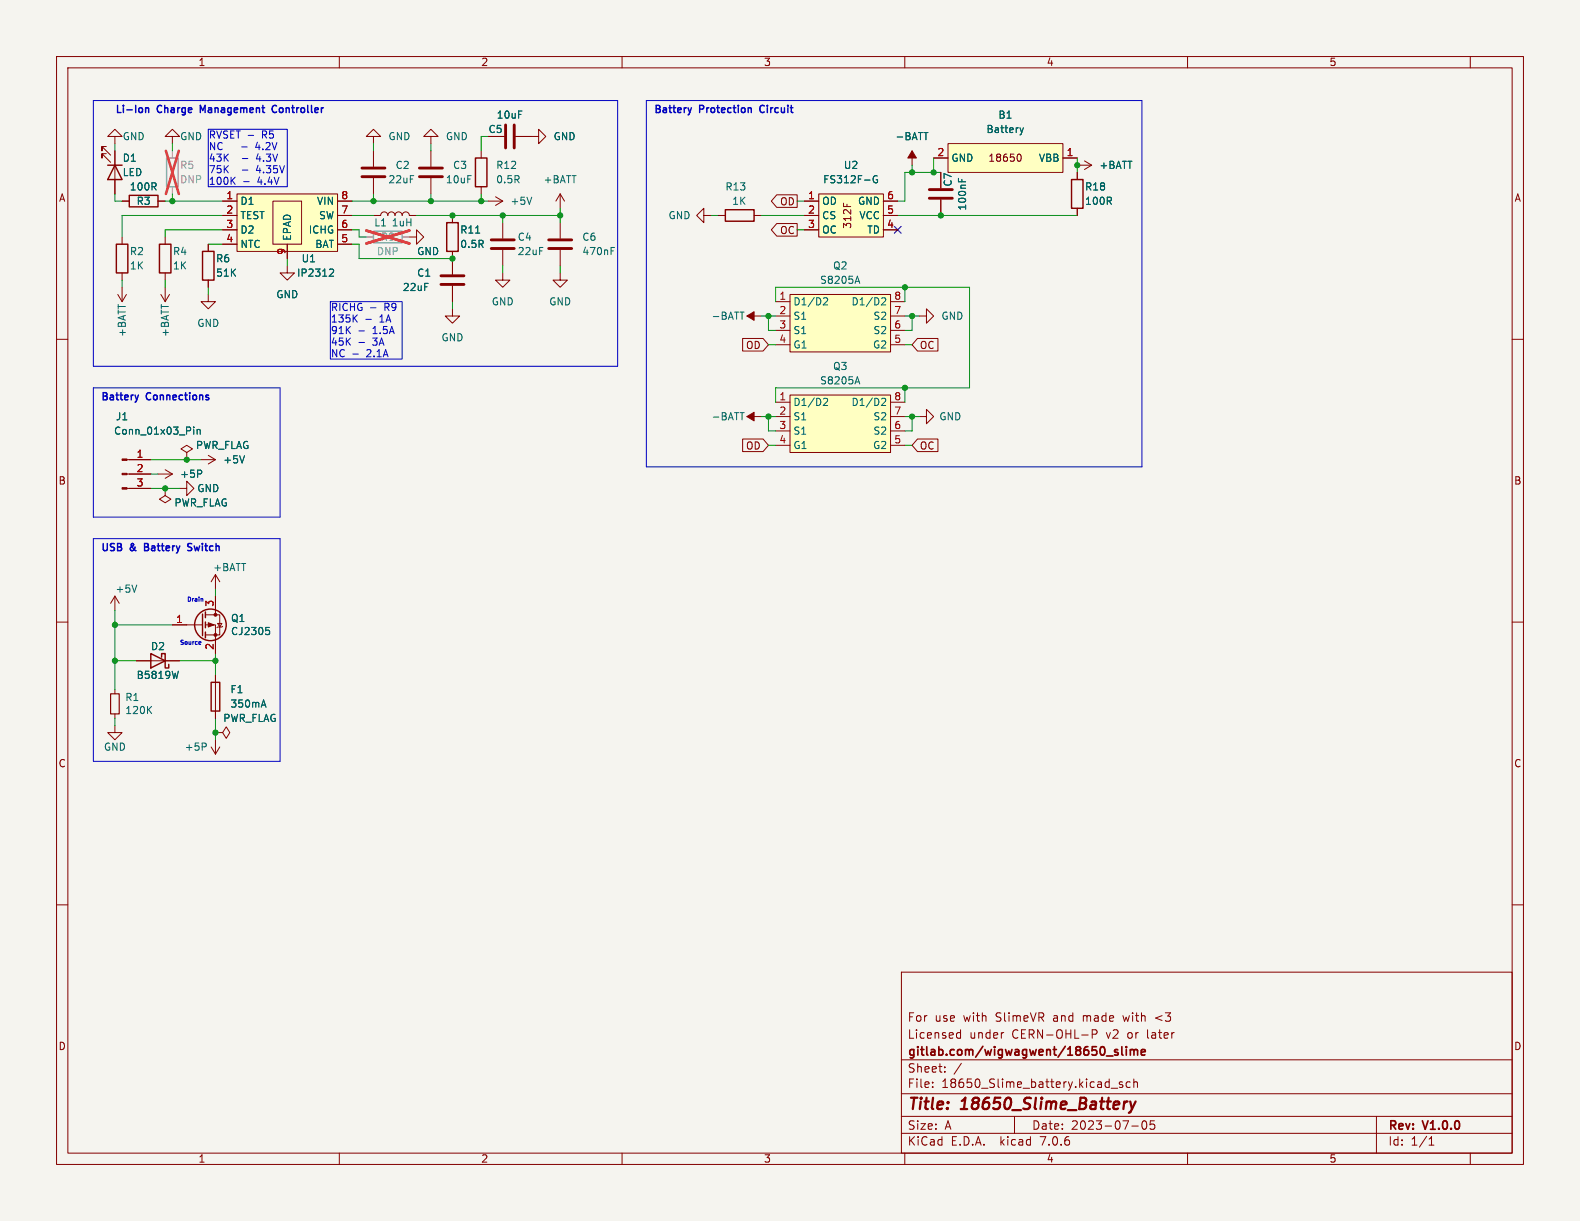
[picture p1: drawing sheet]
<svg xmlns="http://www.w3.org/2000/svg" width="279mm" height="216mm" viewBox="0 0 279 216" stroke-linecap="round" stroke-linejoin="round" font-family="sans-serif">
<path d="M0 0h279.4v215.9h-279.4z" fill="#f5f4ef" stroke="#f5f4ef" stroke-width=".18"/>
<g fill="none" stroke="#840000" stroke-width=".18">
<path d="M10 10h259.4v195.9h-259.4zM12 12h255.4v191.9h-255.4zM60 10v2M110 10v2M160 10v2M210 10v2M260 10v2M18.8 25.9h-.8v.8v-.8l1.6 1.5M18.8 27.2h-.8v.7v-.7l1.6 1.5M20.3 24.1h1.3l-1.3-1.2-1.3 1.2h1.3v1.3M20.3 26.7v7.6M21.6 35.6h1.3"/>
<path d="M27.9 35.6h1.3M30.5 24.1h1.2l-1.2-1.2-1.3 1.2h1.3v1.3M39.4 35.6h2.5M39.4 38.1h2.5M41.9 34.3h17.8v10.2h-17.8zM48.3 35.6h5v7.6h-5zM59.7 35.6h2.5M59.7 38.1h2.5M66 24.1h1.3l-1.3-1.2-1.2 1.2h1.2v1.3M66 38.1h1.3a.64 .64 0 0 1 .6-.6 .64 .64 0 0 1 .7 .6 .64 .64 0 0 1 .6-.6 .64 .64 0 0 1 .6 .6 .64 .64 0 0 1 .7-.6 .64 .64 0 0 1 .6 .6 .64 .64 0 0 1 .7-.6 .64 .64 0 0 1 .6 .6h1.3M66 26.7v2.8M66 31.5v2.8"/>
<path d="M76.2 24.1h1.3l-1.3-1.2-1.3 1.2h1.3v1.3M76.2 26.7v2.8M76.2 31.5v2.8M80 38.1v1.3M85.1 26.7v1.2M85.1 33v1.3M86.4 35.6h2.5M86.4 24.1h2.8M87.6 34.8l1.3 .8M88.9 39.4v2.8M88.9 35.6l-1.3 .7M91.2 24.1h4v-1.2l1.3 1.2-1.3 1.3v-1.3"/>
<path d="M99.1 34.3l-.8 1.3M99.1 34.3v2.5M99.1 39.4v2.8M99.1 34.3l.7 1.3M124.5 38.1v-1.3l-1.3 1.3 1.3 1.3v-1.3h1.2M127 38.1h1.3M133.3 38.1h1.3M137.4 39.5h3.6v2.3h-3.6l-1-1.2zM137.4 34.4h3.6v2.3h-3.6l-1-1.1zM142.2 35.6h2.6M142.2 38.1h2.6M144.8 34.3h11.4v7.6h-11.4z"/>
<path d="M149.2 35.9v.6M156.2 35.6h2.5M156.2 38.1h2.5M161.3 26.7v2.5M165.1 27.9h2.5M166.4 30.5v2.8M166.4 35.3v2.8M167.6 25.4h20.4v5.1h-20.4zM180 27.3l.2-.1a.68 .68 0 0 1 .4 .7 .68 .68 0 0 1-.4 .6h-.2M188 27.9h2.5M190.5 30.5v1.3M190.5 36.8v1.3"/>
<path d="M190.5 29.2h2.5M191.8 28.4l1.2 .8M193 29.2l-1.2 .8M10 60h2M20.8 52.1l.8 1.2M21.6 41.9v1.3M21.6 48.3v1.2M21.6 50.8v2.5M22.4 52.1l-.8 1.2M28.4 52.1l.8 1.2M29.2 41.9v1.3M29.2 48.3v1.2"/>
<path d="M29.2 50.8v2.5M30 52.1l-.8 1.2M36.8 52.1v1.2h1.3l-1.3 1.3-1.2-1.3h1.2M36.8 43.2v1.3M36.8 49.5v1.3M39.4 40.6h2.5M39.4 43.2h2.5M50.8 47v1.3h1.3l-1.3 1.2-1.3-1.2h1.3M50.8 43.2v2.5M59.7 40.6h2.5M59.7 43.2h2.5M72.4 41.9h1.3v-1.3l1.2 1.3-1.2 1.3v-1.3"/>
<path d="M80 54.6v1.3h1.3l-1.3 1.3-1.3-1.3h1.3M80 44.5v4M80 50.5v2.8M88.9 48.3v1.2h1.3l-1.3 1.3-1.3-1.3h1.3M88.9 44.2v2.8M99.1 48.3v1.2h1.2l-1.2 1.3-1.3-1.3h1.3M99.1 44.2v2.8M131.3 59.8h3.6l1 1.2-1 1.1h-3.6zM132.1 55.9h2.5M137.2 53.3h2.5M137.2 55.9h2.5M137.2 58.4h2.5"/>
<path d="M139.7 52.1h17.8v10.1h-17.8zM142.2 40.6h2.6M156.2 40.6h2.5M157.5 53.3h2.5M157.5 55.9h2.5M157.5 58.4h2.5M162.2 59.8h3.7v2.3h-3.7l-.9-1.1zM162.6 55.9h1.2v-1.3l1.3 1.3-1.3 1.3v-1.3M267.4 60h2M131.3 77.6h3.6l1 1.1-1 1.2h-3.6zM132.1 73.7h2.5M137.2 73.7h2.5"/>
<path d="M137.2 61h2.5M137.2 71.1h2.5M137.2 76.2h2.5M137.2 78.7h2.5M139.7 69.9h17.8v10.1h-17.8zM157.5 73.7h2.5M157.5 61h2.5M157.5 71.1h2.5M157.5 76.2h2.5M157.5 78.7h2.5M162.2 77.6h3.7v2.3h-3.7l-.9-1.2zM162.6 73.7h1.2v-1.3l1.3 1.3-1.3 1.2v-1.2"/>
<path d="M22.5 81.3h4.2M22.5 86.4h4.2M22.5 83.8h4.2M27.9 83.8h2.6M29.2 86.4v1.2l1 .7-1 .6-1-.6 1-.7M29.2 86.4h.1M29.2 83.1l1.3 .7M30.5 83.8l-1.3 .8M31.7 86.4h1.3v-1.3l1.3 1.3-1.3 1.2v-1.2M33 80l1-.6-1-.7-1 .7 1 .6v1.3M33 81.3h.1M35.6 81.3h2.5"/>
<path d="M36.8 80.5l1.3 .8M38.1 81.3l-1.3 .7M10 110h2M20.3 105.4v2.6M20.3 105.4l-.7 1.3M20.3 105.4l.8 1.3M24.1 116.8h7.6M30.5 110.5h5.3M36.3 110.5h1.8v5.1M36.3 108.7h2.6v3.6h-2.6M38.1 101.6v2.5M38.1 105.4v3.3"/>
<path d="M38.1 119.4v7.6M38.1 101.6l-.8 1.3M38.1 101.6l.8 1.3M38.5 110.2h.7l-.3 .7zM39.4 110.7l-.2 .2h-.7l-.1 .1M267.4 110h2M20.3 128.3v1.2h1.3l-1.3 1.3-1.3-1.3h1.3M20.3 121.9v.8M20.3 126.2v.8M37.3 132.1l.8 1.3M38.1 129.5h1.3l.6-1 .6 1-.6 1.1-.6-1.1M38.1 129.5h.1"/>
<path d="M38.1 130.8v2.6M38.9 132.1l-.8 1.3M10 160h2M267.4 160h2M159.4 171.9h108v32h-108zM205.5 179.6l-1.1 .4 1.1 .4M159.4 197.4h108M159.4 193.4h108M159.4 187.4h108M164.9 192.1v.2M164.9 191.4v.1M167.1 189.4v.2"/>
<path d="M167.1 188.7v.1M169.3 183.5h.6M169.3 182.7h.6M169.9 182.1v1.5M170 188l-1.3 1.9M177.4 182.6h.1M179.4 197.4v3M193.1 182.9l.8-.1 .1-.2-.1-.4-.2-.1h-.6v1.5M196.5 192.4h1.1M198.5 191.4l-.4-.1-.2 .2 .1 .2 .5 .2v.3h-.6M199.9 191.4l-.5-.1-.3 .3v.4l.2 .2h.6M200.1 199.1h1.2"/>
<path d="M200.5 191.4l.2-.1 .4 .1v.9M200.5 190.8v1.5M202.1 198.3l.2-.1a.81 .81 0 0 1 .6 .6 .81 .81 0 0 1-.3 .8l-.2 .1a.81 .81 0 0 1-.3-1.4zM204.1 198.2h-.7v.7l.2-.1h.5l.1 .2-.1 .5-.2 .2-.5-.2M243.4 197.4v6.5M60 203.9v2M110 203.9v2M159.4 200.4h108M160 203.9v2M210 203.9v2M252.7 202.5h.9M252.7 201.4l.4-.4v1.5"/>
<path d="M260 203.9v2"/>
</g>
<path d="M199.4 194.8l-.4 .1M199.9 194.8l.3 1.3M200.2 196.1l-.3 .5-.3 .2M200.8 194.8l-.6 1.3" fill="none" stroke="#840000" stroke-width=".4"/>
<path d="M197.2 186l.5 .1v.2v.2l-.5 .1M197.2 185.6h.5M198.4 185.1v1.3l.2 .2M199.2 185.1v.1M199.2 185.6v1M199.9 185.7l.4-.1 .2 .2M199.9 185.6v1M200.5 185.8l.2-.2h.4l.1 1M200.5 185.8v.8M201.8 186.1l.7-.2v-.3h-.5l-.2 .2 .1 .7h.6" fill="none" stroke="#840000" stroke-width=".3"/>
<g fill="none" stroke="#840000" stroke-width=".25">
<path d="M19 29.2h2.6M20.3 29.2l1.3 2.6h-2.6zM22.9 34.5h5v2.1h-5zM79 39.4h2v5.1h-2zM84.1 27.9h2v5.1h-2zM128.3 37.1h5v2h-5zM189.5 31.8h2v5h-2zM20.6 43.2h2v5.1h-2zM28.2 43.2h2v5.1h-2zM35.8 44.5h2v5h-2zM26.7 115.6l2.5 1.2-2.5 1.3zM28.6 116.2v-.6h.6v2.5h.6v-.6"/>
<path d="M35.8 108.6v3.8M36.3 108.2v1M36.3 110v1M36.3 111.8v1M37.3 120.7h1.6v5h-1.6z"/>
<circle cx="37.2" cy="110.5" r="2.79"/>
</g>
<g fill="none" stroke="#006464" stroke-width=".18">
<path d="M94 34.9l-.4 1.2M155.1 31.1a.59 .59 0 0 0-.7 .6 .59 .59 0 0 0 .7 .6l.1-.5h-.3M163.4 23.4h.7M169.5 31.5v.6M170.1 31.7v.4M180.4 22.6l.3 .8M180.7 23.4l-.2 .4M181 22.6l-.3 .8M58.5 47.6h.4l.1 .3-.8 .9h.8M84.1 41.2h.7M108.1 44.4h.4M108.1 43.8h.6"/>
<path d="M130.9 55.2h.7M145.7 52.7l.4-.1 .3 .4-.8 .9h.8M151.3 49.7h.6M151.6 48.8l.4 1.3M156 52.7l.4-.1 .2 .4-.8 .9h.8M34.3 75.5v.1M34.3 75.9v.9M34.9 75.9v.9M34.9 76.1l.1-.2 .3 .1 .1 .8M130.9 73h.7M145.7 70.5l.4-.1 .3 .4-.8 .9h.8M151.3 67.5h.6"/>
<path d="M151.6 66.6l.4 1.3M156 70.5l.4-.1 .2 .4-.8 .9h.8M35.4 83.1l.3 .3-.1 .3-.2 .1M43.2 80.6l-.4 1.3M24.2 103.4l-.4 1.3M31.5 118.7l-.3 1.3M47 110.9h.6M47.1 111.4h.3l.3 .3-.1 .5h-.5M26.3 125.5l.5 .7M26.8 124.9l-.7 .7M36.2 131.4l.3 .2-.1 .3-.2 .2M46.3 124.7h.6"/>
<path d="M46.6 123.8l.4 1.2"/>
</g>
<g fill="#ffffc2" stroke="#ffffc2" stroke-width=".18">
<path d="M167.6 25.4h20.4v5.1h-20.4z"/>
<path d="M41.9 34.3h17.8v10.2h-17.8z"/>
<path d="M144.8 34.3h11.4v7.6h-11.4z"/>
<path d="M139.7 52.1h17.8v10.1h-17.8z"/>
<path d="M139.7 69.9h17.8v10.1h-17.8z"/>
</g>
<g fill="none" stroke="#840000" stroke-width=".51">
<path d="M64 31.2h4.1M64 29.7h4.1M74.2 31.2h4M74.2 29.7h4M89.4 22.1v4.1M90.9 22.1v4.1M164.3 33.5h4.1M164.3 35.1h4.1M78 50.3h4M78 48.8h4M86.9 43.9h4M86.9 42.4h4"/>
<path d="M97 43.9h4.1M97 42.4h4.1"/>
</g>
<path d="M29.5 27.9h2v5.1h-2zM66 40.9h5.1v2h-5.1z" fill="none" stroke="#9c9b98" stroke-width=".25"/>
<path d="M30.5 26.7v1.2M30.5 33v1.3M64.8 41.9h1.2M71.1 41.9h1.3" fill="none" stroke="#9c9b98" stroke-width=".18"/>
<path d="M29.3 26.7l2.3 7.6M31.6 26.7l-2.3 7.6M64.8 40.8l7.6 2.3M72.4 40.8l-7.6 2.3" fill="none" stroke="#eb3a3d" stroke-width=".46"/>
<g fill="#840000" stroke="#840000" stroke-width=".18">
<path d="M21.6 86.2h.9v.3h-.9z"/>
<path d="M21.6 83.7h.9v.2h-.9z"/>
<path d="M21.6 81.2h.9v.2h-.9z"/>
<path d="M132.1 73.7l1.2-.8v1.5z"/>
<path d="M161.3 26.7l.8 1.2h-1.6z"/>
<path d="M132.1 55.9l1.2-.8v1.5z"/>
<path d="M36.8 110.1l1 .4-1 .4z"/>
<circle cx="38.1" cy="112.3" r=".25"/>
<circle cx="38.1" cy="108.7" r=".25"/>
</g>
<path d="M19.6 122.7h1.5v3.5h-1.5z" fill="none" stroke="#840000" stroke-width=".2"/>
<path d="M25.7 19.1v.8M25.7 19.2l.2-.1h.3l.1 .8M35.8 19.5l-.4-.9v1.3M48.9 18.7a.59 .59 0 0 0-.8 .6 .59 .59 0 0 0 .8 .5M122.3 19.1l-.3 .8M134.5 18.8l-.1 .4 .1 .5M24.5 69.9l-.3 .8M25.6 96.7h.4M26 96.1h-.4v1.3h.5M33.2 97.3h.6M33.9 96.2l-.5-.1-.2 .2 .1 .3 .5 .2" fill="none" stroke="#0000c2" stroke-width=".25"/>
<g fill="none" stroke="#0000c2" stroke-width=".18">
<path d="M16.5 17.8h92.7v47h-92.7zM114.3 17.8h87.6v64.8h-87.6zM36.8 22.9h14v10.1h-14zM41 31.9l.6 .7M41.6 31.3l-.7 .8M43.1 32.1h1M43.9 23.9h1M58.4 53.3h12.7v10.2h-12.7zM62.6 56.2l.6 .8M63.2 55.7l-.7 .7M63.5 58.5h.9M64.7 56.5h1"/>
<path d="M65.5 54.4h1M16.5 68.6h33v22.8h-33zM62.4 62.6h1M63.5 60.6h.9M16.5 95.3h33v39.3h-33zM35.3 113.5h.2v.1l-.3 .1M35.5 113.9l-.2 .1M35.8 105.8l.1 .5"/>
</g>
<g fill="none" stroke="#009600" stroke-width=".18">
<path d="M20.3 25.4v1.3M20.3 34.3v1.3h1.3M29.2 35.6h10.2M30.5 25.4v1.3M30.5 34.3v1.3M39.4 38.1h-17.8v3.8M62.2 38.1h3.8M62.2 35.6h24.2M66 25.4v1.3M66 34.3v1.3M73.7 38.1h25.4M76.2 25.4v1.3"/>
<path d="M76.2 34.3v1.3M85.1 34.3v1.3M86.4 24.1h-1.3v2.6M88.9 38.1v1.3M99.1 36.8v2.6M125.7 38.1h1.3M134.6 38.1h7.6M141 35.6h1.2M158.7 38.1h31.8M161.3 29.2v1.3M165.1 27.9v2.6M166.4 30.5h-6.4v5.1h-1.3"/>
<path d="M190.5 27.9v2.6M21.6 49.5v1.3M29.2 49.5v1.3M36.8 43.2h2.6M36.8 50.8v1.3M39.4 40.6h-10.2v1.3M50.8 45.7v1.3M62.2 40.6h1.3v1.3h1.3M62.2 43.2h1.3v2.5h16.5M80 53.3v1.3M88.9 47v1.3M99.1 47v1.3"/>
<path d="M134.6 55.9h2.6M135.9 55.9v2.5h1.3M137.2 53.3v-2.5h34.2v17.8h-34.2v2.5M141 40.6h1.2M160 50.8v2.5M160 55.9h2.6M161.3 55.9v2.5h-1.3M134.6 73.7h2.6M135.9 78.7h1.3M135.9 61h1.3M135.9 73.7v2.5h1.3M160 78.7h1.3"/>
<path d="M160 61h1.3M160 68.6v2.5M160 73.7h2.6M161.3 73.7v2.5h-1.3M26.7 86.4h5M26.7 83.8h1.2M26.7 81.3h8.9M20.3 108v13.9M20.3 110.5h10.2M20.3 116.8h3.8M31.7 116.8h6.4M38.1 104.1v1.3"/>
<path d="M38.1 115.6v3.8M20.3 127v1.3M38.1 127v3.8"/>
</g>
<path d="M158.1 40l1.3 1.2M159.4 40l-1.3 1.2" fill="none" stroke="#000084" stroke-width=".18"/>
<g fill="#009600" stroke="#009600" stroke-width=".18">
<circle cx="135.9" cy="55.9" r=".46"/>
<circle cx="88.9" cy="38.1" r=".46"/>
<circle cx="99.1" cy="38.1" r=".46"/>
<circle cx="20.3" cy="110.5" r=".46"/>
<circle cx="29.2" cy="86.4" r=".46"/>
<circle cx="33" cy="81.3" r=".46"/>
<circle cx="66" cy="35.6" r=".46"/>
<circle cx="165.1" cy="30.5" r=".46"/>
<circle cx="161.3" cy="30.5" r=".46"/>
<circle cx="166.4" cy="38.1" r=".46"/>
<circle cx="135.9" cy="73.7" r=".46"/>
<circle cx="76.2" cy="35.6" r=".46"/>
<circle cx="85.1" cy="35.6" r=".46"/>
<circle cx="80" cy="38.1" r=".46"/>
<circle cx="80" cy="45.7" r=".46"/>
<circle cx="20.3" cy="116.8" r=".46"/>
<circle cx="38.1" cy="116.8" r=".46"/>
<circle cx="38.1" cy="129.5" r=".46"/>
<circle cx="190.5" cy="29.2" r=".46"/>
<circle cx="161.3" cy="73.7" r=".46"/>
<circle cx="160" cy="68.6" r=".46"/>
<circle cx="161.3" cy="55.9" r=".46"/>
<circle cx="160" cy="50.8" r=".46"/>
<circle cx="30.5" cy="35.6" r=".46"/>
</g>
<g font-size="2.8" fill="#840000">
<text x="160.4" y="196.8">Title:</text>
<text x="170.1" y="196.8">18650_Slime_Battery</text>
</g>
<g font-size="2.1" fill="#840000">
<text x="160.4" y="183.9">Licensed</text>
<text x="160.4" y="180.9">For</text>
<text x="165.3" y="180.9">use</text>
<text x="170.4" y="180.9">with</text>
<text x="171.4" y="183.9">under</text>
<text x="176.2" y="180.9">SlimeVR</text>
<text x="179" y="183.9">CERN-OHL-P</text>
<text x="186.5" y="180.9">and</text>
<text x="191.9" y="180.9">made</text>
<text x="195.8" y="183.9">v2</text>
<text x="199.2" y="180.9">with</text>
<text x="199.7" y="183.9">or</text>
<text x="203.3" y="183.9">later</text>
<text x="205" y="180.9">&lt;3</text>
<text x="160.4" y="189.9">Sheet:</text>
<text x="160.4" y="187.1">gitlab.com/wigwagwent/18650_slime</text>
<text x="160.4" y="192.6">File:</text>
<text x="166.5" y="192.6">18650_Slime_battery.kicad_sch</text>
<text x="160.4" y="202.8">KiCad</text>
<text x="160.4" y="200">Size:</text>
<text x="167.1" y="200">A</text>
<text x="168.1" y="202.8">E.D.A.</text>
<text x="177" y="202.8">kicad</text>
<text x="182.4" y="200">Date:</text>
<text x="184.2" y="202.8">7.0.6</text>
<text x="189.4" y="200">2023-07-05</text>
<text x="245.4" y="200.2">Rev:</text>
<text x="245.4" y="202.8">Id:</text>
<text x="249.5" y="202.8">1/1</text>
<text x="251.8" y="200.2">V1.0.0</text>
</g>
<g font-size="1.8" fill="#840000">
<text x="35" y="11.9">1</text>
<text x="85" y="11.9">2</text>
<text x="135" y="11.9">3</text>
<text x="185" y="11.9">4</text>
<text x="235" y="11.9">5</text>
<text x="174.7" y="28.8">18650</text>
<text x="10.3" y="35.9">A</text>
<text x="267.7" y="35.9">A</text>
<text x="137.8" y="41.6">OC</text>
<text x="137.8" y="36.5">OD</text>
<text x="150.7" y="40.6" transform="rotate(-90 150.7 40.6)">312F</text>
<text x="131.8" y="61.9">OD</text>
<text x="162.6" y="61.9">OC</text>
<text x="131.8" y="79.7">OD</text>
<text x="162.6" y="79.7">OC</text>
<text x="10.3" y="85.9">B</text>
<text x="267.7" y="85.9">B</text>
<text x="10.3" y="135.9">C</text>
<text x="267.7" y="135.9">C</text>
<text x="10.3" y="185.9">D</text>
<text x="267.7" y="185.9">D</text>
<text x="35" y="205.8">1</text>
<text x="85" y="205.8">2</text>
<text x="135" y="205.8">3</text>
<text x="185" y="205.8">4</text>
<text x="235" y="205.8">5</text>
</g>
<g font-size="1.8" fill="#0000c2">
<text x="20.3" y="20.1">Li-Ion</text>
<text x="27.9" y="20.1">Charge</text>
<text x="36" y="20.1">Management</text>
<text x="49.2" y="20.1">Controller</text>
<text x="115.6" y="20.1">Battery</text>
<text x="123.8" y="20.1">Protection</text>
<text x="135" y="20.1">Circuit</text>
<text x="36.8" y="24.6">RVSET -</text>
<text x="36.8" y="26.6">NC</text>
<text x="36.8" y="28.7">43K</text>
<text x="42.9" y="28.7">-</text>
<text x="42.9" y="26.6">-</text>
<text x="45.6" y="28.7">4.3V</text>
<text x="45.7" y="26.6">4.2V</text>
<text x="46.4" y="24.6">R5</text>
<text x="36.8" y="30.7">75K</text>
<text x="36.8" y="32.8">100K</text>
<text x="42.9" y="30.7">-</text>
<text x="45.6" y="30.7">4.35V</text>
<text x="45.6" y="32.8">4.4V</text>
<text x="58.4" y="55.1">RICHG -</text>
<text x="58.4" y="57.1">135K</text>
<text x="58.4" y="59.2">91K</text>
<text x="66" y="59.2">1.5A</text>
<text x="67.2" y="57.1">1A</text>
<text x="68.1" y="55.1">R9</text>
<text x="58.4" y="61.2">45K</text>
<text x="58.4" y="63.3">NC -</text>
<text x="64.9" y="63.3">2.1A</text>
<text x="66" y="61.2">3A</text>
<text x="17.8" y="70.9">Battery</text>
<text x="26" y="70.9">Connections</text>
<text x="17.8" y="97.5">USB</text>
<text x="23.1" y="97.5">&amp;</text>
<text x="26.1" y="97.5">Battery</text>
<text x="34.3" y="97.5">Switch</text>
</g>
<g font-size="1.8" fill="#006464">
<text x="86.3" y="23.7">C5</text>
<text x="87.7" y="21.2">10uF</text>
<text x="174.3" y="23.7">Battery</text>
<text x="176.5" y="21.2">B1</text>
<text x="21.6" y="28.8">D1</text>
<text x="21.6" y="25">GND</text>
<text x="31.8" y="25">GND</text>
<text x="68.6" y="25">GND</text>
<text x="78.7" y="25">GND</text>
<text x="97.8" y="25">GND</text>
<text x="158.3" y="25">-BATT</text>
<text x="168.1" y="28.8">GND</text>
<text x="183.6" y="28.8">VBB</text>
<text x="21.6" y="31.3">LED</text>
<text x="22.8" y="33.9">100R</text>
<text x="68.6" y="32.6">22uF</text>
<text x="69.9" y="30.1">C2</text>
<text x="78.7" y="32.6">10uF</text>
<text x="80" y="30.1">C3</text>
<text x="87.6" y="30.1">R12</text>
<text x="87.6" y="32.6">0.5R</text>
<text x="96" y="32.6">+BATT</text>
<text x="128.2" y="33.9">R13</text>
<text x="145.5" y="32.6">FS312F-G</text>
<text x="149.1" y="30.1">U2</text>
<text x="168.5" y="33.1" transform="rotate(-90 168.5 33.1)">C7</text>
<text x="191.8" y="33.9">R18</text>
<text x="194.3" y="30.1">+BATT</text>
<text x="24.1" y="36.4">R3</text>
<text x="42.4" y="36.4">D1</text>
<text x="42.4" y="39">TEST</text>
<text x="42.4" y="41.5">D2</text>
<text x="54.5" y="41.5">ICHG</text>
<text x="56" y="36.4">VIN</text>
<text x="56.3" y="39">SW</text>
<text x="66.1" y="40.2">L1</text>
<text x="69.2" y="40.2">1uH</text>
<text x="81.3" y="41.5">R11</text>
<text x="90.2" y="36.4">+5V</text>
<text x="118.1" y="39">GND</text>
<text x="129.4" y="36.4">1K</text>
<text x="145.3" y="36.4">OD</text>
<text x="145.3" y="39">CS</text>
<text x="145.3" y="41.5">OC</text>
<text x="151.6" y="36.4">GND</text>
<text x="151.9" y="39">VCC</text>
<text x="153.3" y="41.5">TD</text>
<text x="171" y="37.3" transform="rotate(-90 171 37.3)">100nF</text>
<text x="191.8" y="36.4">100R</text>
<text x="22.9" y="45.3">R2</text>
<text x="22.9" y="47.9">1K</text>
<text x="30.5" y="45.3">R4</text>
<text x="30.5" y="47.9">1K</text>
<text x="38.1" y="46.6">R6</text>
<text x="42.4" y="44">NTC</text>
<text x="51.7" y="42.7" transform="rotate(-90 51.7 42.7)">EPAD</text>
<text x="53.2" y="46.6">U1</text>
<text x="55.7" y="44">BAT</text>
<text x="73.7" y="45.3">GND</text>
<text x="81.3" y="44">0.5R</text>
<text x="91.4" y="42.8">C4</text>
<text x="91.4" y="45.3">22uF</text>
<text x="102.9" y="42.8">C6</text>
<text x="102.9" y="45.3">470nF</text>
<text x="147.2" y="47.9">Q2</text>
<text x="38.1" y="49.1">51K</text>
<text x="48.8" y="52.9">GND</text>
<text x="52.4" y="49.1">IP2312</text>
<text x="71.1" y="51.7">22uF</text>
<text x="73.7" y="49.1">C1</text>
<text x="144.9" y="50.4">S8205A</text>
<text x="22.5" y="59.7" transform="rotate(-90 22.5 59.7)">+BATT</text>
<text x="30.1" y="59.7" transform="rotate(-90 30.1 59.7)">+BATT</text>
<text x="34.8" y="58">GND</text>
<text x="86.9" y="54.2">GND</text>
<text x="97" y="54.2">GND</text>
<text x="125.7" y="56.7">-BATT</text>
<text x="140.2" y="54.2">D1/D2</text>
<text x="140.2" y="56.7">S1</text>
<text x="140.2" y="59.3">S1</text>
<text x="150.5" y="54.2">D1/D2</text>
<text x="154.3" y="59.3">S2</text>
<text x="154.3" y="56.7">S2</text>
<text x="166.4" y="56.7">GND</text>
<text x="78" y="60.6">GND</text>
<text x="140.2" y="61.8">G1</text>
<text x="147.2" y="65.6">Q3</text>
<text x="154.3" y="61.8">G2</text>
<text x="140.2" y="72">D1/D2</text>
<text x="144.9" y="68.2">S8205A</text>
<text x="150.5" y="72">D1/D2</text>
<text x="20.1" y="77.1">Conn_01x03_Pin</text>
<text x="20.4" y="74.5">J1</text>
<text x="125.7" y="74.5">-BATT</text>
<text x="140.2" y="74.5">S1</text>
<text x="140.2" y="77.1">S1</text>
<text x="154.3" y="77.1">S2</text>
<text x="154.3" y="74.5">S2</text>
<text x="166" y="74.5">GND</text>
<text x="34.6" y="79.6">PWR_FLAG</text>
<text x="39.4" y="82.1">+5V</text>
<text x="140.2" y="79.6">G1</text>
<text x="154.3" y="79.6">G2</text>
<text x="30.7" y="89.8">PWR_FLAG</text>
<text x="31.8" y="84.7">+5P</text>
<text x="34.8" y="87.2">GND</text>
<text x="37.6" y="101.2">+BATT</text>
<text x="20.3" y="105">+5V</text>
<text x="40.8" y="110.2">Q1</text>
<text x="40.8" y="112.5">CJ2305</text>
<text x="26.6" y="115.2">D2</text>
<text x="22.1" y="124.2">R1</text>
<text x="24.1" y="120.2">B5819W</text>
<text x="40.6" y="122.8">F1</text>
<text x="40.6" y="125.3">350mA</text>
<text x="22.1" y="126.5">120K</text>
<text x="39.4" y="127.9">PWR_FLAG</text>
<text x="18.3" y="132.9">GND</text>
<text x="32.6" y="132.9">+5P</text>
</g>
<g font-size="1.8" fill="#a90000">
<text x="165.7" y="27.7">2</text>
<text x="188.5" y="27.7">1</text>
<text x="39.9" y="35.3">1</text>
<text x="60.3" y="35.3">8</text>
<text x="142.8" y="35.3">1</text>
<text x="156.8" y="35.3">6</text>
<text x="39.9" y="37.8">2</text>
<text x="39.9" y="40.4">3</text>
<text x="60.3" y="40.4">6</text>
<text x="60.3" y="37.8">7</text>
<text x="142.8" y="37.8">2</text>
<text x="142.8" y="40.4">3</text>
<text x="156.8" y="40.4">4</text>
<text x="156.8" y="37.8">5</text>
<text x="39.9" y="42.9">4</text>
<text x="50.5" y="45.2" transform="rotate(-90 50.5 45.2)">9</text>
<text x="60.3" y="42.9">5</text>
<text x="137.7" y="53.1">1</text>
<text x="158" y="53.1">8</text>
<text x="137.7" y="55.6">2</text>
<text x="137.7" y="58.2">3</text>
<text x="158" y="58.2">6</text>
<text x="158" y="55.6">7</text>
<text x="137.7" y="60.7">4</text>
<text x="158" y="60.7">5</text>
<text x="137.7" y="70.9">1</text>
<text x="158" y="70.9">8</text>
<text x="137.7" y="73.4">2</text>
<text x="137.7" y="75.9">3</text>
<text x="158" y="75.9">6</text>
<text x="158" y="73.4">7</text>
<text x="24.1" y="81">1</text>
<text x="24.1" y="83.6">2</text>
<text x="137.7" y="78.5">4</text>
<text x="158" y="78.5">5</text>
<text x="24.1" y="86.1">3</text>
<text x="37.8" y="107.4" transform="rotate(-90 37.8 107.4)">3</text>
<text x="31" y="110.2">1</text>
<text x="37.8" y="115" transform="rotate(-90 37.8 115)">2</text>
</g>
<g font-size="1.8" fill="#939391">
<text x="31.8" y="30.1">R5</text>
<text x="31.8" y="32.6">DNP</text>
<text x="66.5" y="45.3">DNP</text>
<text x="67.2" y="42.8">R9</text>
</g>
<g font-size="1" fill="#0000c2">
<text x="33" y="106.4">Drain</text>
<text x="31.7" y="114.1">Source</text>
</g>
</svg>
